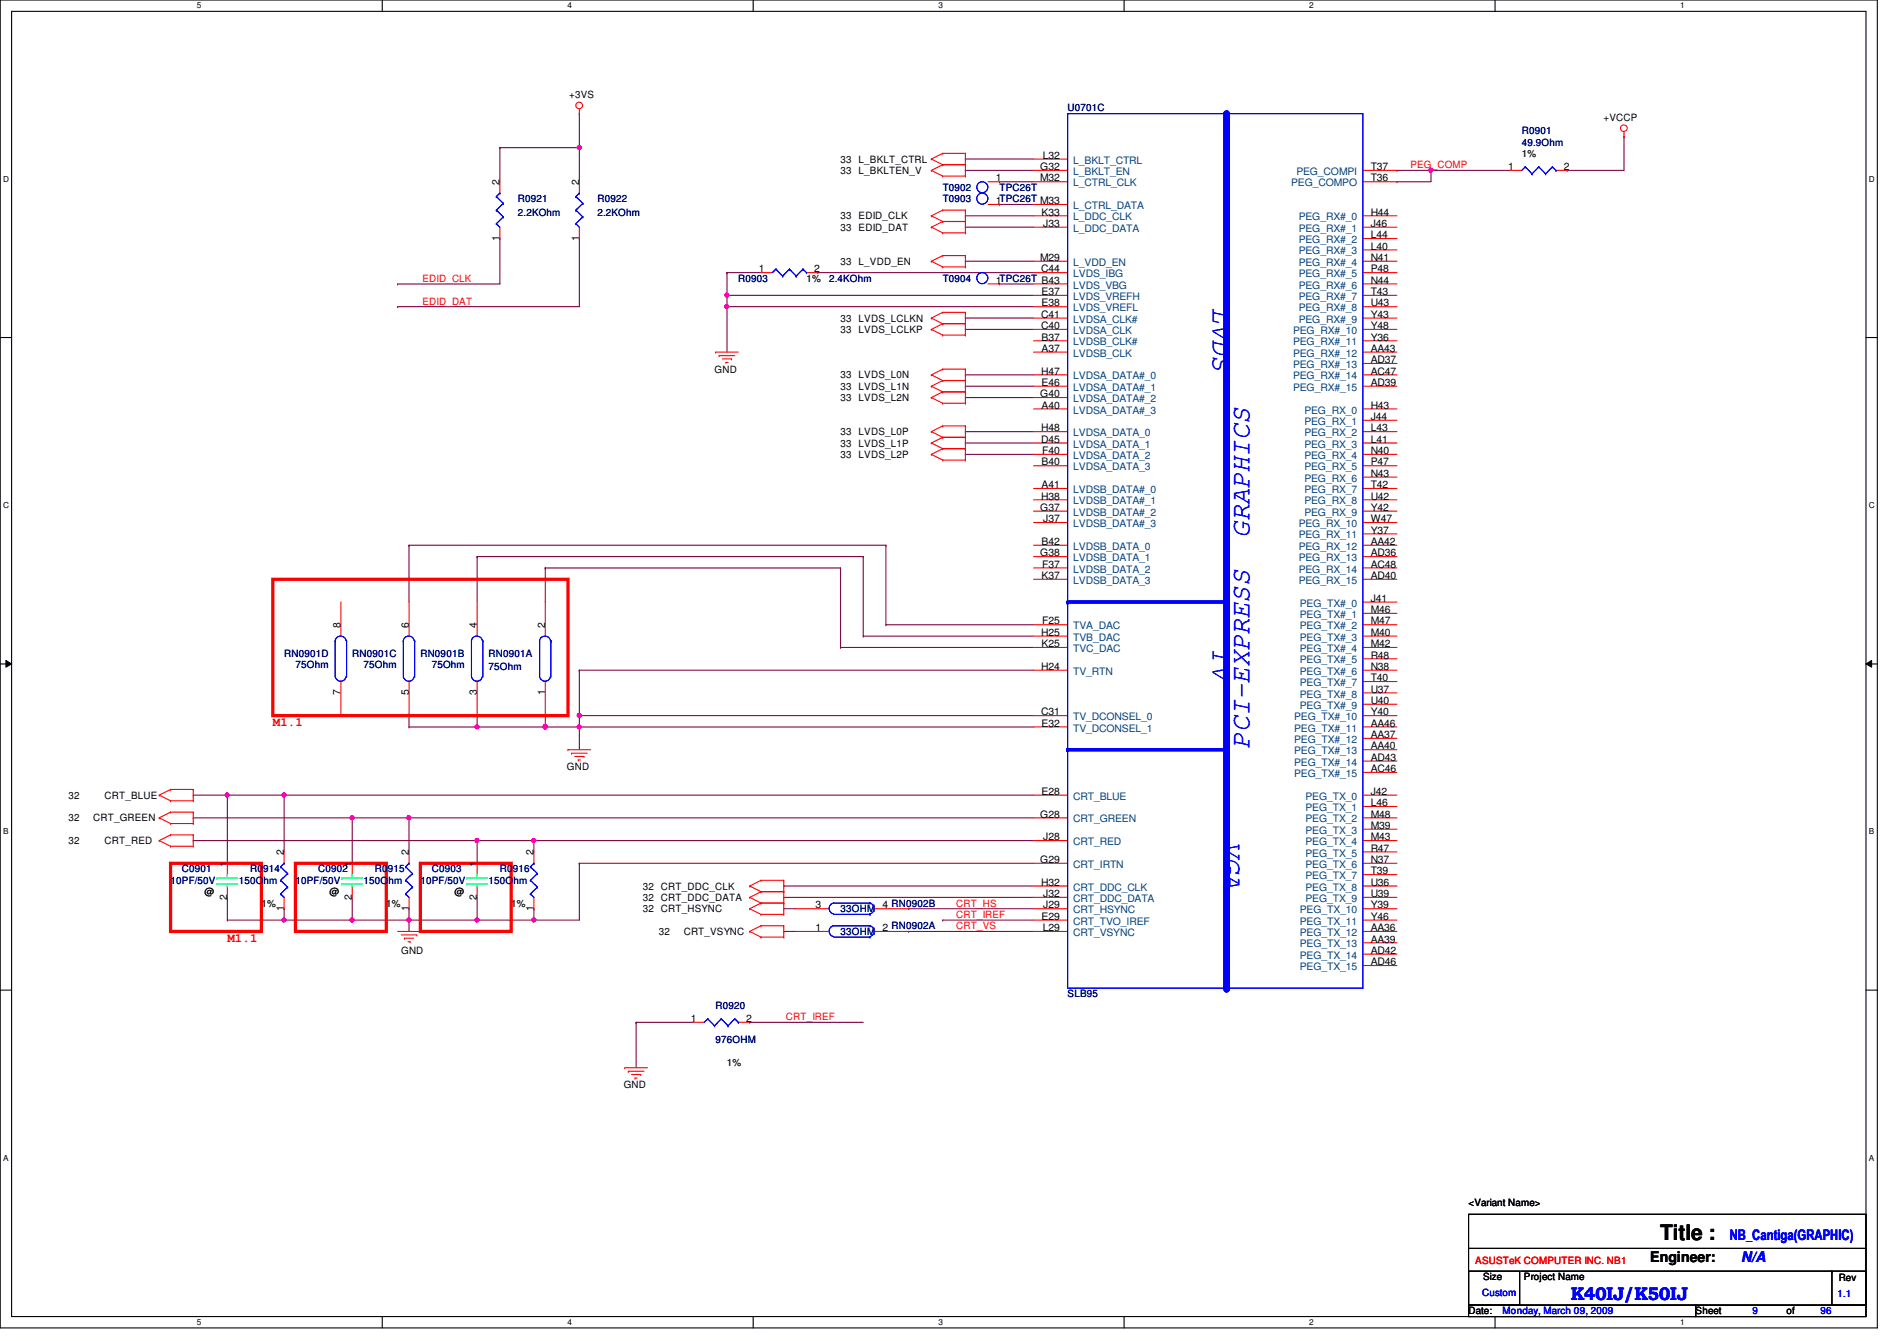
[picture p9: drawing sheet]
<svg xmlns="http://www.w3.org/2000/svg" width="297mm" height="210mm" viewBox="0 0 297 210" stroke-linecap="round" stroke-linejoin="round" font-family="sans-serif">
<path d="M0 0h294v207.9h-294zM1.8 1.8h290.4v204.3h-290.4z" fill="none" stroke="#000" stroke-width=".17"/>
<g fill="#fff">
<path d="M30.8 .2h.7v1.4h-.7z"/>
<path d="M30.8 206.2h.7v1.4h-.7z"/>
</g>
<path d="M59.9 0v1.8M59.9 206.1v1.8" fill="none" stroke="#000" stroke-width=".17"/>
<g fill="#fff">
<path d="M88.9 .2h.6v1.4h-.6z"/>
<path d="M88.9 206.2h.6v1.4h-.6z"/>
</g>
<path d="M117.9 0v1.8M117.9 206.1v1.8" fill="none" stroke="#000" stroke-width=".17"/>
<g fill="#fff">
<path d="M146.9 .2h.7v1.4h-.7z"/>
<path d="M146.9 206.2h.7v1.4h-.7z"/>
</g>
<path d="M176 0v1.8M176 206.1v1.8" fill="none" stroke="#000" stroke-width=".17"/>
<g fill="#fff">
<path d="M205 .2h.7v1.4h-.7z"/>
<path d="M205 206.2h.7v1.4h-.7z"/>
</g>
<path d="M234.1 0v1.8M234.1 206.1v1.8" fill="none" stroke="#000" stroke-width=".17"/>
<g fill="#fff">
<path d="M263.1 .2h.7v1.4h-.7z"/>
<path d="M263.1 206.2h.7v1.4h-.7z"/>
<path d="M.5 27.3h.9v1.4h-.9z"/>
<path d="M292.6 27.3h.9v1.4h-.9z"/>
<path d="M.5 78.4h.9v1.4h-.9z"/>
<path d="M292.6 78.4h.9v1.4h-.9z"/>
</g>
<path d="M0 52.8h1.8M292.2 52.8h1.8" fill="none" stroke="#000" stroke-width=".17"/>
<g fill="#fff">
<path d="M.5 129.5h.8v1.4h-.8z"/>
<path d="M292.6 129.5h.9v1.4h-.9z"/>
</g>
<path d="M0 103.9h1.8M292.2 103.9h1.8" fill="none" stroke="#000" stroke-width=".17"/>
<path d="M.9 103.4l.9 .5-.9 .5zM292.2 103.9l.9-.5v1z" fill="#000"/>
<path d="M.9 103.4l.9 .5-.9 .5zM292.2 103.9l.9-.5v1z" fill="none" stroke="#000" stroke-width=".16"/>
<g fill="#fff">
<path d="M.5 180.5h.8v1.4h-.8z"/>
<path d="M292.6 180.5h.9v1.4h-.9z"/>
</g>
<path d="M0 155h1.8M292.2 155h1.8" fill="none" stroke="#000" stroke-width=".17"/>
<path d="M224.1 26.7h.1M224.1 26.7h12.4M245.4 26.7h.1M254.3 21.3h.1M254.3 21.3v5.4h-8.9" fill="none" stroke="#800040" stroke-width=".17"/>
<circle cx="224" cy="26.6" r=".32" fill="#f0f"/>
<circle cx="224" cy="26.6" r=".32" fill="none" stroke="#f0f" stroke-width=".17"/>
<g fill="none" stroke="#800040" stroke-width=".17">
<path d="M90.7 23.1h.1M90.7 23.1v5.3M218.7 28.4h.1M218.7 26.7h.1M218.7 26.7h5.4M224.1 26.7h.1M224.1 26.7v1.7h-5.4M62.3 44.4h.1M62.3 44.4h16M151.2 69.3h.1M151.2 69.3h10.6M74.7 113.8h.1"/>
<path d="M74.7 113.8h10.7M99.6 160h.1M99.6 160v7.1M99.6 160h8.9"/>
</g>
<circle cx="85.4" cy="113.8" r=".32" fill="#f0f"/>
<circle cx="85.4" cy="113.8" r=".32" fill="none" stroke="#f0f" stroke-width=".17"/>
<g fill="none" stroke="#800040" stroke-width=".17">
<path d="M78.3 23.1h.1M78.3 23.1h12.4M151.2 26.7h.1M151.2 24.9h.1M151.2 26.7h10.6M151.2 24.9h10.6M156.5 28.4h.1M156.5 28.4h5.3M113.8 42.7h.1M113.8 46.2h.1M113.8 42.7v3.5M113.8 46.2h48"/>
<path d="M151.2 58.7h.1M151.2 49.8h.1M151.2 58.7h10.6M151.2 49.8h10.6M151.2 71.1h.1M151.2 60.5h.1M151.2 71.1h10.6M151.2 60.5h10.6M64 112h.1M64 112v1.8"/>
</g>
<circle cx="90.7" cy="23.1" r=".32" fill="#f0f"/>
<circle cx="90.7" cy="23.1" r=".32" fill="none" stroke="#f0f" stroke-width=".17"/>
<path d="M151.2 51.6h.1M151.2 51.6h10.6M151.2 62.2h.1M151.2 62.2h10.6M74.7 112h.1M74.7 112v1.8M90.7 104.9h.1M90.7 104.9h71.1" fill="none" stroke="#800040" stroke-width=".17"/>
<circle cx="74.7" cy="113.8" r=".32" fill="#f0f"/>
<circle cx="74.7" cy="113.8" r=".32" fill="none" stroke="#f0f" stroke-width=".17"/>
<path d="M90.7 112h.1M90.7 112v1.8" fill="none" stroke="#800040" stroke-width=".17"/>
<circle cx="90.7" cy="112" r=".32" fill="#f0f"/>
<circle cx="90.7" cy="112" r=".32" fill="none" stroke="#f0f" stroke-width=".17"/>
<path d="M113.8 48h.1M113.8 42.7h.1M113.8 48h48M113.8 42.7h5.4M151.2 67.6h.1M151.2 67.6h10.6M85.4 112h.1M85.4 112v1.8" fill="none" stroke="#800040" stroke-width=".17"/>
<circle cx="85.4" cy="113.8" r=".32" fill="#f0f"/>
<circle cx="85.4" cy="113.8" r=".32" fill="none" stroke="#f0f" stroke-width=".17"/>
<path d="M113.8 46.2h.1M113.8 46.2v1.8M64 113.8h.1M64 113.8h10.7" fill="none" stroke="#800040" stroke-width=".17"/>
<circle cx="113.8" cy="46.2" r=".32" fill="#f0f"/>
<circle cx="113.8" cy="46.2" r=".32" fill="none" stroke="#f0f" stroke-width=".17"/>
<path d="M113.8 48h.1M113.8 48v7.1" fill="none" stroke="#800040" stroke-width=".17"/>
<circle cx="113.8" cy="48" r=".32" fill="#f0f"/>
<circle cx="113.8" cy="48" r=".32" fill="none" stroke="#f0f" stroke-width=".17"/>
<path d="M78.3 37.3h.1M78.3 37.3v7.1M90.7 112h.1M90.7 112h71.1M44.5 124.5h.1M44.5 124.5h117.3M122.7 138.7h.1M122.7 138.7h39.1M122.7 140.5h.1M122.7 140.5h39.1" fill="none" stroke="#800040" stroke-width=".17"/>
<circle cx="44.5" cy="124.4" r=".32" fill="#f0f"/>
<circle cx="44.5" cy="124.4" r=".32" fill="none" stroke="#f0f" stroke-width=".17"/>
<path d="M64 128h.1M64 128h97.8M142.3 142.2h.1M142.3 145.8h.1M142.3 142.2h19.5M142.3 145.8h19.5M147.6 144h.1M147.6 144h14.2" fill="none" stroke="#800040" stroke-width=".17"/>
<circle cx="64" cy="128" r=".32" fill="#f0f"/>
<circle cx="64" cy="128" r=".32" fill="none" stroke="#f0f" stroke-width=".17"/>
<path d="M62.3 48h.1M62.3 48h28.4M83.6 131.6h.1M83.6 131.6h78.2M122.7 145.8h.1M122.7 145.8h1.8" fill="none" stroke="#800040" stroke-width=".17"/>
<circle cx="83.6" cy="131.5" r=".32" fill="#f0f"/>
<circle cx="83.6" cy="131.5" r=".32" fill="none" stroke="#f0f" stroke-width=".17"/>
<g fill="none" stroke="#800040" stroke-width=".17">
<path d="M90.7 17.8h.1M90.7 17.8v5.3M78.3 23.1h.1M78.3 23.1v5.3M90.7 37.3h.1M90.7 37.3v10.7M151.2 33.8h.1M151.2 35.6h.1M151.2 33.8h10.6M151.2 35.6h10.6M156.5 32h.1M156.5 32h5.3"/>
<path d="M151.2 40.9h.1M151.2 40.9h10.6M35.6 124.5h.1M35.6 124.5h8.9M44.5 124.5h.1M44.5 124.5v8.8M90.7 135.1h.1M90.7 135.1h71.1M117.4 160h.1M117.4 160h17.8"/>
</g>
<circle cx="35.6" cy="124.4" r=".32" fill="#f0f"/>
<circle cx="35.6" cy="124.4" r=".32" fill="none" stroke="#f0f" stroke-width=".17"/>
<path d="M55.2 128h.1M55.2 128h8.8M64 128h.1M64 128v5.3M74.7 131.6h.1M74.7 131.6h8.9M83.6 131.6h.1M83.6 131.6v1.7" fill="none" stroke="#800040" stroke-width=".17"/>
<circle cx="74.7" cy="131.5" r=".32" fill="#f0f"/>
<circle cx="74.7" cy="131.5" r=".32" fill="none" stroke="#f0f" stroke-width=".17"/>
<path d="M90.7 135.1h.1M90.7 135.1v8.9h-7.1M83.6 144h.1" fill="none" stroke="#800040" stroke-width=".17"/>
<circle cx="83.6" cy="144" r=".32" fill="#f0f"/>
<circle cx="83.6" cy="144" r=".32" fill="none" stroke="#f0f" stroke-width=".17"/>
<path d="M64 142.2h.1M64 142.2v1.8M74.7 144h.1M83.6 142.2h.1M83.6 142.2v1.8h-8.9" fill="none" stroke="#800040" stroke-width=".17"/>
<circle cx="74.7" cy="144" r=".32" fill="#f0f"/>
<circle cx="74.7" cy="144" r=".32" fill="none" stroke="#f0f" stroke-width=".17"/>
<path d="M44.5 142.2h.1M44.5 142.2v1.8M55.2 144h.1M55.2 144h8.8" fill="none" stroke="#800040" stroke-width=".17"/>
<circle cx="55.1" cy="144" r=".32" fill="#f0f"/>
<circle cx="55.1" cy="144" r=".32" fill="none" stroke="#f0f" stroke-width=".17"/>
<path d="M128.1 42.7h.1M128.1 42.7h33.7M156.5 44.4h.1M156.5 44.4h5.3M85.4 113.8h.1M85.4 113.8h76.4M90.7 104.9h.1M90.7 113.8h.1M90.7 104.9v7.1M64 144h.1M64 144v1.8" fill="none" stroke="#800040" stroke-width=".17"/>
<circle cx="85.4" cy="113.8" r=".32" fill="#f0f"/>
<circle cx="85.4" cy="113.8" r=".32" fill="none" stroke="#f0f" stroke-width=".17"/>
<path d="M90.7 113.8h.1M90.7 113.8v3.5" fill="none" stroke="#800040" stroke-width=".17"/>
<circle cx="90.7" cy="113.8" r=".32" fill="#f0f"/>
<circle cx="90.7" cy="113.8" r=".32" fill="none" stroke="#f0f" stroke-width=".17"/>
<g fill="none" stroke="#800040" stroke-width=".17">
<path d="M64 85.3h.1M64 85.3h74.7M64 85.3v8.9M74.7 87.1h.1M74.7 87.1h60.5M74.7 87.1v7.1M85.4 88.9h.1M85.4 88.9h46.2M85.4 88.9v5.3M131.6 88.9h.1M131.6 88.9v12.4M135.2 99.6h.1"/>
<path d="M135.2 87.1h.1M135.2 99.6h26.6M135.2 87.1v12.5M138.7 97.8h.1M138.7 85.3h.1M138.7 97.8h23.1M138.7 85.3v12.5M131.6 101.3h.1M131.6 101.3h30.2M44.5 144h.1M44.5 144h10.7M55.2 144h.1"/>
<path d="M55.2 140.5v3.5M64 144h.1M64 144h10.7M74.7 144h.1M74.7 140.5v3.5M122.7 142.2h.1M122.7 142.2h1.8"/>
</g>
<circle cx="64" cy="144" r=".32" fill="#f0f"/>
<circle cx="64" cy="144" r=".32" fill="none" stroke="#f0f" stroke-width=".17"/>
<path d="M30.3 131.6h.1M30.3 131.6h44.4M55.2 128h.1M55.2 128v7.1M74.7 131.6h.1M74.7 131.6v3.5" fill="none" stroke="#800040" stroke-width=".17"/>
<circle cx="55.1" cy="128" r=".32" fill="#f0f"/>
<circle cx="55.1" cy="128" r=".32" fill="none" stroke="#f0f" stroke-width=".17"/>
<path d="M30.3 128h.1M30.3 128h24.9M35.6 144h.1M35.6 140.5v3.5M35.6 144h8.9M44.5 144h.1" fill="none" stroke="#800040" stroke-width=".17"/>
<circle cx="44.5" cy="144" r=".32" fill="#f0f"/>
<circle cx="44.5" cy="144" r=".32" fill="none" stroke="#f0f" stroke-width=".17"/>
<path d="M30.3 124.5h.1M30.3 124.5h5.3M35.6 124.5h.1M35.6 124.5v10.6" fill="none" stroke="#800040" stroke-width=".17"/>
<g fill="none" stroke="#f00" stroke-width=".17">
<path d="M90.7 17.8h.1M90.7 17.1v.7M145.8 26.7h.1M145.8 35.6h.1M145.8 33.8h.1M145.8 24.9h.1M145.8 26.7l1.8 .9M145.8 35.6l1.8 .8M145.8 33.8l1.8 .9M145.8 24.9l1.8 .9M147.6 25.8h.1M147.6 27.6h.1"/>
<path d="M147.6 34.7h.1M147.6 36.4h.1M147.6 32.9h.1M147.6 24h.1M147.6 25.8h3.6M147.6 25.8l-1.8 .9M147.6 27.6h3.6M147.6 34.7h3.6M147.6 34.7l-1.8 .9M147.6 36.4h3.6M147.6 32.9h3.6M147.6 32.9l-1.8 .9"/>
<path d="M147.6 24h3.6M147.6 24l-1.8 .9M151.2 27.6h.1M151.2 25.8h.1M151.2 36.4h.1M151.2 34.7h.1M151.2 32.9h.1M151.2 24h.1M151.2 24v3.6M151.2 32.9v3.5M154.7 28.4h1.8M161.8 28.4h5.4"/>
<path d="M161.8 26.7h5.4M161.8 33.8h5.4M161.8 35.6h5.4M161.8 32h5.4M161.8 24.9h5.4M213.4 28.4h5.3M213.4 26.7h5.3M213.4 33.8h5.3M213.4 35.6h5.3M213.4 37.3h5.3M213.4 39.1h5.3M254.3 21.3h.1"/>
<path d="M254.3 20.6v.7M112.1 55.1h.1M112.1 55.1h3.5M112.6 55.7h.1M112.6 55.7h2.5M113.1 56.2h1.5M113.7 56.7h.1M113.7 56.7h.3M114.6 56.2h.1M145.8 49.8h.1M145.8 51.6h.1M145.8 58.7h.1"/>
<path d="M145.8 40.9h.1M145.8 49.8l1.8 .9M145.8 51.6l1.8 .9M145.8 58.7l1.8 .9M145.8 40.9l1.8 .9M147.6 48.9h.1M147.6 50.7h.1M147.6 52.5h.1M147.6 57.8h.1M147.6 59.6h.1M147.6 40h.1M147.6 41.8h.1"/>
<path d="M147.6 48.9h3.6M147.6 48.9l-1.8 .9M147.6 50.7h3.6M147.6 50.7l-1.8 .9M147.6 52.5h3.6M147.6 57.8h3.6M147.6 57.8l-1.8 .9M147.6 59.6h3.6M147.6 59.6l-1.8 .9M147.6 40h3.6M147.6 40l-1.8 .9M147.6 41.8h3.6"/>
<path d="M151.2 50.7h.1M151.2 48.9h.1M151.2 52.5h.1M151.2 59.6h.1M151.2 57.8h.1M151.2 41.8h.1M151.2 40h.1M151.2 40v1.8M151.2 48.9v3.6M151.2 57.8v5.3M154.7 44.4h1.8M161.8 55.1h5.4"/>
<path d="M161.8 44.4h5.4M161.8 40.9h5.4M161.8 42.7h5.4M161.8 46.2h5.4M161.8 48h5.4M161.8 49.8h5.4M161.8 51.6h5.4M161.8 53.3h5.4M161.8 58.7h5.4M213.4 55.1h5.3M213.4 44.4h5.3M213.4 40.9h5.3"/>
<path d="M213.4 42.7h5.3M213.4 46.2h5.3M213.4 48h5.3M213.4 49.8h5.3M213.4 51.6h5.3M213.4 53.3h5.3M213.4 56.9h5.3M213.4 58.7h5.3M145.8 60.5h.1M145.8 62.2h.1M145.8 67.6h.1M145.8 69.3h.1"/>
<path d="M145.8 71.1h.1M145.8 60.5l1.8 .8M145.8 62.2l1.8 .9M145.8 67.6l1.8 .9M145.8 69.3l1.8 .9M145.8 71.1l1.8 .9M147.6 61.3h.1M147.6 63.1h.1M147.6 66.7h.1M147.6 68.5h.1M147.6 70.2h.1M147.6 72h.1"/>
<path d="M147.6 61.3h3.6M147.6 61.3l-1.8 .9M147.6 63.1h3.6M147.6 66.7h3.6M147.6 66.7l-1.8 .9M147.6 68.5h3.6M147.6 68.5l-1.8 .8M147.6 70.2h3.6M147.6 70.2l-1.8 .9M147.6 72h3.6M151.2 61.3h.1M151.2 63.1h.1"/>
<path d="M151.2 68.5h.1M151.2 66.7h.1M151.2 70.2h.1M151.2 72h.1M151.2 66.7v5.3M161.8 60.5h5.4M161.8 64h5.4M161.8 67.6h5.4M161.8 69.3h5.4M161.8 71.1h5.4M161.8 72.9h5.4M161.8 76.5h5.4"/>
<path d="M161.8 78.2h5.4M161.8 62.2h5.4M213.4 60.5h5.3M213.4 64h5.3M213.4 65.8h5.3M213.4 67.6h5.3M213.4 69.3h5.3M213.4 71.1h5.3M213.4 72.9h5.3M213.4 74.7h5.3M213.4 76.5h5.3M213.4 78.2h5.3"/>
<path d="M161.8 80h5.4M161.8 81.8h5.4M161.8 85.3h5.4M161.8 87.1h5.4M161.8 88.9h5.4M161.8 90.7h5.4M161.8 99.6h5.4M161.8 97.8h5.4M213.4 80h5.3M213.4 81.8h5.3M213.4 83.6h5.3M213.4 85.3h5.3"/>
<path d="M213.4 87.1h5.3M213.4 88.9h5.3M213.4 90.7h5.3M213.4 94.2h5.3M213.4 99.6h5.3M213.4 96h5.3M213.4 97.8h5.3M88.9 117.3h.1M88.9 117.3h3.6M89.5 117.9h.1M89.5 117.9h2.4M90 118.4h1.4"/>
<path d="M90.5 119h.1M90.5 119h.4M91.4 118.4h.1M161.8 112h5.4M161.8 101.3h5.4M161.8 104.9h5.4M161.8 113.8h5.4M213.4 117.3h5.3M213.4 112h5.3M213.4 101.3h5.3M213.4 103.1h5.3M213.4 104.9h5.3"/>
<path d="M213.4 106.7h5.3M213.4 108.5h5.3M213.4 110.2h5.3M213.4 113.8h5.3M213.4 115.6h5.3M213.4 119.1h5.3M24.9 124.5h.1M24.9 128h.1M24.9 131.6h.1M24.9 124.5l1.8 .8M24.9 128l1.8 .9M24.9 131.6l1.8 .9"/>
<path d="M26.7 123.6h.1M26.7 125.3h.1M26.7 127.1h.1M26.7 128.9h.1M26.7 130.7h.1M26.7 132.5h.1M26.7 123.6l-1.8 .9M26.7 123.6h3.6M26.7 125.3h3.6M26.7 127.1l-1.8 .9M26.7 127.1h3.6M26.7 128.9h3.6"/>
<path d="M26.7 130.7l-1.8 .9M26.7 130.7h3.6M26.7 132.5h3.6M30.3 123.6h.1M30.3 125.3h.1M30.3 127.1h.1M30.3 128.9h.1M30.3 130.7h.1M30.3 132.5h.1M30.3 123.6v1.7M30.3 127.1v1.8M30.3 130.7v1.8"/>
<path d="M117.4 138.7h.1M117.4 138.7l1.8 .9M119.2 137.8h.1M119.2 139.6h.1M119.2 137.8l-1.8 .9M119.2 137.8h3.5M119.2 139.6h3.5M119.2 139.6l-1.8 .9M122.7 137.8h.1M122.7 139.6h.1M122.7 137.8v5.3M161.8 124.5h5.4"/>
<path d="M161.8 128h5.4M161.8 131.6h5.4M161.8 135.1h5.4M161.8 138.7h5.4M213.4 120.9h5.3M213.4 124.5h5.3M213.4 126.2h5.3M213.4 128h5.3M213.4 129.8h5.3M213.4 131.6h5.3M213.4 133.3h5.3M213.4 135.1h5.3"/>
<path d="M213.4 136.9h5.3M213.4 138.7h5.3M62.3 145.8h3.5M62.8 146.3h2.5M63.3 146.9h.1M63.3 146.9h1.5M63.9 147.4h.3M64.2 147.4h.1M65.3 146.3h.1M65.8 145.8h.1M117.4 142.2h.1M117.4 145.8h.1"/>
<path d="M117.4 140.5h.1M117.4 142.2l1.8 .9M117.4 145.8l1.8 .9M117.4 140.5l1.8 .9M119.2 141.4h.1M119.2 143.1h.1M119.2 144.9h.1M119.2 146.7h.1M119.2 141.4l-1.8 .8M119.2 141.4h3.5M119.2 143.1h3.5M119.2 144.9l-1.8 .9"/>
<path d="M119.2 144.9h3.5M119.2 146.7h3.5M122.7 141.4h.1M122.7 143.1h.1M122.7 144.9h.1M122.7 146.7h.1M122.7 144.9v1.8M161.8 145.8h5.4M161.8 140.5h5.4M161.8 142.2h5.4M161.8 144h5.4M213.4 145.8h5.3"/>
<path d="M213.4 140.5h5.3M213.4 142.2h5.3M213.4 144h5.3M213.4 147.6h5.3M213.4 149.4h5.3M213.4 151.1h5.3M97.8 167.1h.1M97.8 167.1h3.6M98.4 167.7h.1M98.4 167.7h2.4M98.9 168.2h1.4M99.4 168.7h.1"/>
<path d="M99.4 168.7h.4M100.3 168.2h.1"/>
<circle cx="90.7" cy="16.5" r=".52"/>
<circle cx="254.3" cy="20.1" r=".52"/>
</g>
<path d="M230 190.1h62.2v14.2h-62.2zM230 199h8v5.3h-8zM230 195.4h62.2M238.1 199h48.7M286.8 199h5.4v5.3h-5.4zM286.8 199h.1M292.2 195.4h.1M230 204.3h35.5v1.8h-35.5zM265.5 204.3h26.7v1.8h-26.7z" fill="none" stroke="#000" stroke-width=".17"/>
<path d="M42.7 90.7h46.2v21.3h-46.2zM26.7 135.1h14.2v10.7h-14.2zM46.3 135.1h14.2v10.7h-14.2zM65.8 135.1h14.2v10.7h-14.2z" fill="none" stroke="#f00" stroke-width=".51"/>
<g fill="none" stroke="#00f" stroke-width=".17">
<path d="M167.2 17.8h46.2v136.9h-46.2z"/>
<circle cx="153.8" cy="29.3" r=".87"/>
<circle cx="153.8" cy="43.5" r=".87"/>
</g>
<path d="M192.1 17.8v136.9" fill="none" stroke="#00f" stroke-width="1.1"/>
<circle cx="192.1" cy="154.7" r=".53" fill="#00f"/>
<path d="M167.2 117.3h24.9" fill="none" stroke="#00f" stroke-width=".51"/>
<circle cx="167.2" cy="117.3" r=".25" fill="#00f"/>
<path d="M167.2 94.2h24.9" fill="none" stroke="#00f" stroke-width=".51"/>
<circle cx="167.2" cy="94.2" r=".25" fill="#00f"/>
<path d="M167.2 17.8h46.2v136.9h-46.2z" fill="none" stroke="#00f" stroke-width=".17"/>
<path d="M192.1 17.8v136.9" fill="none" stroke="#00f" stroke-width="1.1"/>
<circle cx="192.1" cy="154.7" r=".53" fill="#00f"/>
<path d="M167.2 117.3h24.9" fill="none" stroke="#00f" stroke-width=".51"/>
<circle cx="167.2" cy="117.3" r=".25" fill="#00f"/>
<path d="M167.2 94.2h24.9" fill="none" stroke="#00f" stroke-width=".51"/>
<circle cx="167.2" cy="94.2" r=".25" fill="#00f"/>
<g fill="none" stroke="#f00" stroke-width=".17">
<path d="M78.3 28.4v1.8M78.3 35.6v1.7M90.7 28.4v1.8M90.7 35.6v1.7M154.7 32h1.8M236.5 26.7h1.8M243.6 26.7h1.8M119.2 42.7h1.7M126.3 42.7h1.8M53.4 94.2v5.4M64 94.2v5.4M74.7 94.2v5.4"/>
<path d="M85.4 94.2v5.4M53.4 106.7v5.3M64 106.7v5.3M74.7 106.7v5.3M85.4 106.7v5.3M35.6 135.1v1.8M35.6 138.7v1.8M44.5 133.3v1.8M55.2 135.1v1.8M55.2 138.7v1.8M64 133.3v1.8M74.7 135.1v1.8"/>
<path d="M74.7 138.7v1.8M83.6 133.3v1.8M44.5 140.5v1.7M64 140.5v1.7M83.6 140.5v1.7M124.5 142.2h5.3M124.5 145.8h5.3M136.9 142.2h5.4M136.9 145.8h5.4M108.5 160h1.8M115.6 160h1.8"/>
</g>
<g fill="none" stroke="#00f" stroke-width=".17">
<path d="M77.7 30.8h.1M77.7 35h.1M77.7 32.9h.1M77.7 30.8l1.1 1M77.7 35l.6 .6M77.7 32.9l1.1 1.1M78.3 30.2h.1M78.3 30.2l-.6 .6M78.8 31.8h.1M78.8 34h.1M78.8 31.8l-1.1 1.1M78.8 34l-1.1 1"/>
<path d="M90.2 30.8h.1M90.2 35h.1M90.2 32.9h.1M90.2 30.8l1.1 1M90.2 35l.5 .6M90.2 32.9l1.1 1.1M90.7 30.2h.1M90.7 30.2l-.5 .6M91.3 31.8h.1M91.3 34h.1M91.3 31.8l-1.1 1.1M91.3 34l-1.1 1"/>
<path d="M238.8 26.1h.1M238.8 26.1l1.1 1.1M238.8 26.1l-.5 .6M239.9 27.2h.1M241 26.1h.1M241 26.1l1 1.1M241 26.1l-1.1 1.1M242 27.2h.1M243.1 26.1h.1M243.1 26.1l.5 .6M243.1 26.1l-1.1 1.1M243.6 26.7h.1"/>
<path d="M121.5 42.1h.1M121.5 42.1l1.1 1.1M121.5 42.1l-.6 .6M122.6 43.2h.1M123.6 42.1h.1M123.6 42.1l1.1 1.1M123.6 42.1l-1 1.1M124.7 43.2h.1M125.7 42.1h.1M125.7 42.1l.6 .6M125.7 42.1l-1 1.1M126.3 42.7h.1"/>
<path d="M52.5 100.3h.1M52.5 100.2a.86 .86 0 0 1 .9-.6 .86 .86 0 0 1 .8 .7M52.5 100.3v5.7a.86 .86 0 0 0 .9 .6 .86 .86 0 0 0 .8-.7M54.3 100.3h.1M54.3 100.3v5.7M63.2 100.3h.1M63.2 100.2a.86 .86 0 0 1 .8-.6 .86 .86 0 0 1 .9 .7M63.2 100.3v5.7a.86 .86 0 0 0 .8 .6 .86 .86 0 0 0 .9-.7M64.9 100.3h.1M64.9 100.3v5.7M73.8 100.3h.1M73.8 100.2a.86 .86 0 0 1 .9-.6 .86 .86 0 0 1 .8 .7"/>
<path d="M73.8 100.3v5.7a.86 .86 0 0 0 .9 .6 .86 .86 0 0 0 .8-.7M75.6 100.3h.1M75.6 100.3v5.7M84.5 100.3h.1M84.5 100.2a.86 .86 0 0 1 .9-.6 .86 .86 0 0 1 .8 .7M84.5 100.3v5.7a.86 .86 0 0 0 .9 .6 .86 .86 0 0 0 .8-.7M86.3 100.3h.1M86.3 100.3v5.7M43.9 135.7h.1M43.9 139.9h.1M43.9 137.8h.1M43.9 135.7l1.1 1"/>
<path d="M43.9 139.9l.6 .6M43.9 137.8l1.1 1.1M44.5 135.1h.1M44.5 135.1l-.6 .6M45 136.7h.1M45 138.9h.1M45 136.7l-1.1 1.1M45 138.9l-1.1 1M63.5 135.7h.1M63.5 139.9h.1M63.5 137.8h.1M63.5 135.7l1.1 1"/>
<path d="M63.5 139.9l.5 .6M63.5 137.8l1.1 1.1M64 135.1h.1M64 135.1l-.5 .6M64.6 136.7h.1M64.6 138.9h.1M64.6 136.7l-1.1 1.1M64.6 138.9l-1.1 1M83.1 135.7h.1M83.1 139.9h.1M83.1 137.8h.1M83.1 135.7l1.1 1"/>
<path d="M83.1 139.9l.5 .6M83.1 137.8l1.1 1.1M83.6 135.1h.1M83.6 135.1l-.5 .6M84.2 136.7h.1M84.2 138.9h.1M84.2 136.7l-1.1 1.1M84.2 138.9l-1.1 1M110.8 159.5h.1M110.8 159.5l1.1 1.1M110.8 159.5l-.5 .5M112.9 159.5h.1"/>
<path d="M112.9 159.5l1.1 1.1M112.9 159.5l-1 1.1M115.1 159.5h.1M115.1 159.5l.5 .5M115.1 159.5l-1.1 1.1M130.5 141.4a.86 .86 0 0 0-.7 .8 .86 .86 0 0 0 .8 .8M130.5 144.9a.86 .86 0 0 0-.7 .9 .86 .86 0 0 0 .8 .8M130.6 143.1h5.6M130.6 141.4h5.6M130.6 146.7h5.6M130.6 144.9h5.6M136.2 143.1h.1"/>
<path d="M136.2 141.4h.1M136.2 141.4a.86 .86 0 0 1 .7 .8 .86 .86 0 0 1-.7 .8M136.2 146.7h.1M136.2 144.9h.1M136.2 144.9a.86 .86 0 0 1 .7 .9 .86 .86 0 0 1-.7 .8M111.9 160.6h.1M114 160.6h.1M115.6 160h.1"/>
<circle cx="153.8" cy="31.1" r=".87"/>
</g>
<g fill="none" stroke="#00ff80" stroke-width=".17">
<path d="M34 137.5h.1M34 138.3h.1M34 137.5h3.2M34 138.3h3.2M35.6 136.9h.1M35.6 138.7h.1M35.6 136.9v.6M35.6 138.3v.4M53.5 137.5h.1M53.5 138.3h.1M53.5 137.5h3.3M53.5 138.3h3.3"/>
<path d="M55.2 136.9h.1M55.2 138.7h.1M55.2 136.9v.6M55.2 138.3v.4M73.1 137.5h.1M73.1 138.3h.1M73.1 137.5h3.2M73.1 138.3h3.2M74.7 136.9h.1M74.7 138.7h.1M74.7 136.9v.6M74.7 138.3v.4"/>
</g>
<circle cx="224" cy="26.6" r=".32" fill="#f0f"/>
<circle cx="224" cy="26.6" r=".32" fill="none" stroke="#f0f" stroke-width=".17"/>
<circle cx="85.4" cy="113.8" r=".32" fill="#f0f"/>
<circle cx="85.4" cy="113.8" r=".32" fill="none" stroke="#f0f" stroke-width=".17"/>
<circle cx="90.7" cy="23.1" r=".32" fill="#f0f"/>
<circle cx="90.7" cy="23.1" r=".32" fill="none" stroke="#f0f" stroke-width=".17"/>
<circle cx="74.7" cy="113.8" r=".32" fill="#f0f"/>
<circle cx="74.7" cy="113.8" r=".32" fill="none" stroke="#f0f" stroke-width=".17"/>
<circle cx="90.7" cy="112" r=".32" fill="#f0f"/>
<circle cx="90.7" cy="112" r=".32" fill="none" stroke="#f0f" stroke-width=".17"/>
<circle cx="85.4" cy="113.8" r=".32" fill="#f0f"/>
<circle cx="85.4" cy="113.8" r=".32" fill="none" stroke="#f0f" stroke-width=".17"/>
<circle cx="113.8" cy="46.2" r=".32" fill="#f0f"/>
<circle cx="113.8" cy="46.2" r=".32" fill="none" stroke="#f0f" stroke-width=".17"/>
<circle cx="113.8" cy="48" r=".32" fill="#f0f"/>
<circle cx="113.8" cy="48" r=".32" fill="none" stroke="#f0f" stroke-width=".17"/>
<circle cx="44.5" cy="124.4" r=".32" fill="#f0f"/>
<circle cx="44.5" cy="124.4" r=".32" fill="none" stroke="#f0f" stroke-width=".17"/>
<circle cx="64" cy="128" r=".32" fill="#f0f"/>
<circle cx="64" cy="128" r=".32" fill="none" stroke="#f0f" stroke-width=".17"/>
<circle cx="83.6" cy="131.5" r=".32" fill="#f0f"/>
<circle cx="83.6" cy="131.5" r=".32" fill="none" stroke="#f0f" stroke-width=".17"/>
<circle cx="35.6" cy="124.4" r=".32" fill="#f0f"/>
<circle cx="35.6" cy="124.4" r=".32" fill="none" stroke="#f0f" stroke-width=".17"/>
<circle cx="74.7" cy="131.5" r=".32" fill="#f0f"/>
<circle cx="74.7" cy="131.5" r=".32" fill="none" stroke="#f0f" stroke-width=".17"/>
<circle cx="83.6" cy="144" r=".32" fill="#f0f"/>
<circle cx="83.6" cy="144" r=".32" fill="none" stroke="#f0f" stroke-width=".17"/>
<circle cx="74.7" cy="144" r=".32" fill="#f0f"/>
<circle cx="74.7" cy="144" r=".32" fill="none" stroke="#f0f" stroke-width=".17"/>
<circle cx="55.1" cy="144" r=".32" fill="#f0f"/>
<circle cx="55.1" cy="144" r=".32" fill="none" stroke="#f0f" stroke-width=".17"/>
<circle cx="85.4" cy="113.8" r=".32" fill="#f0f"/>
<circle cx="85.4" cy="113.8" r=".32" fill="none" stroke="#f0f" stroke-width=".17"/>
<circle cx="90.7" cy="113.8" r=".32" fill="#f0f"/>
<circle cx="90.7" cy="113.8" r=".32" fill="none" stroke="#f0f" stroke-width=".17"/>
<circle cx="64" cy="144" r=".32" fill="#f0f"/>
<circle cx="64" cy="144" r=".32" fill="none" stroke="#f0f" stroke-width=".17"/>
<circle cx="55.1" cy="128" r=".32" fill="#f0f"/>
<circle cx="55.1" cy="128" r=".32" fill="none" stroke="#f0f" stroke-width=".17"/>
<circle cx="44.5" cy="144" r=".32" fill="#f0f"/>
<circle cx="44.5" cy="144" r=".32" fill="none" stroke="#f0f" stroke-width=".17"/>
<g font-size="4.2" fill="#00f">
<text x="189.9" y="48" transform="rotate(90 189.9 48)">LVDS</text>
<text x="195.7" y="84.2" transform="rotate(-90 195.7 84.2)">GRAPHICS</text>
<text x="189.9" y="101.3" transform="rotate(90 189.9 101.3)">TV</text>
<text x="195.7" y="117.2" transform="rotate(-90 195.7 117.2)">PCI-EXPRESS</text>
<text x="191.7" y="131.6" transform="rotate(90 191.7 131.6)">VGA</text>
</g>
<text font-size="3.3" x="260" y="194.1">Title :</text>
<text font-size="2.8" fill="#00f" x="246" y="203.4">K40IJ/K50IJ</text>
<text font-size="2.3" x="258.4" y="197.5">Engineer:</text>
<g font-size="2.3" fill="#00f">
<text x="270.8" y="194.1">NB_Cantiga(GRAPHIC)</text>
<text x="272.6" y="197.5">N/A</text>
</g>
<g font-size="1.9" fill="#f00">
<text x="42.7" y="113.6">M1.1</text>
<text x="35.6" y="147.4">M1.1</text>
</g>
<g font-size="1.6">
<text x="89.1" y="15.3">+3VS</text>
<text x="251.1" y="18.9">+VCCP</text>
<text x="78.2" y="29" transform="rotate(-90 78.2 29)">2</text>
<text x="90.7" y="29" transform="rotate(-90 90.7 29)">2</text>
<text x="131.6" y="27.2">33 L_BKLTEN_V</text>
<text x="131.6" y="25.4">33 L_BKLT_CTRL</text>
<text x="156" y="28.4">1</text>
<text x="162.9" y="28.4">M32</text>
<text x="162.9" y="26.6">G32</text>
<text x="163.3" y="24.8">L32</text>
<text x="214.6" y="26.6">T37</text>
<text x="214.6" y="28.4">T36</text>
<text x="236.2" y="26.6">1</text>
<text x="244.9" y="26.6">2</text>
<text x="131.6" y="34.3">33 EDID_CLK</text>
<text x="156" y="32">1TPC26T M33</text>
<text x="163.1" y="33.7">K33</text>
<text x="163.4" y="35.5">J33</text>
<text x="214.6" y="33.7">H44</text>
<text x="214.6" y="35.5">J46</text>
<text x="78.2" y="37.7" transform="rotate(-90 78.2 37.7)">1</text>
<text x="90.7" y="37.7" transform="rotate(-90 90.7 37.7)">1</text>
<text x="131.6" y="41.4">33 L_VDD_EN</text>
<text x="131.6" y="36.1">33 EDID_DAT</text>
<text x="162.9" y="40.9">M29</text>
<text x="214.6" y="37.3">L44</text>
<text x="214.6" y="39.1">L40</text>
<text x="214.6" y="40.9">N41</text>
<text x="118.8" y="42.6">1</text>
<text x="127.5" y="42.6">2</text>
<text x="156" y="44.4">1TPC26T B43</text>
<text x="163" y="42.6">C44</text>
<text x="163.1" y="46.2">E37</text>
<text x="163.1" y="48">E38</text>
<text x="214.6" y="42.6">P48</text>
<text x="214.6" y="44.4">N44</text>
<text x="214.6" y="46.2">T43</text>
<text x="214.6" y="48">U43</text>
<text x="131.6" y="50.3">33 LVDS_LCLKN</text>
<text x="131.6" y="52.1">33 LVDS_LCLKP</text>
<text x="163" y="49.7">C41</text>
<text x="163" y="51.5">C40</text>
<text x="163.1" y="53.3">B37</text>
<text x="214.6" y="49.7">Y43</text>
<text x="214.6" y="51.5">Y48</text>
<text x="214.6" y="53.3">Y36</text>
<text x="111.9" y="58.3">GND</text>
<text x="131.6" y="59.2">33 LVDS_L0N</text>
<text x="163" y="58.6">H47</text>
<text x="163.1" y="55.1">A37</text>
<text x="214.6" y="55.1">AA43</text>
<text x="214.6" y="56.9">AD37</text>
<text x="214.6" y="58.6">AC47</text>
<text x="131.6" y="61">33 LVDS_L1N</text>
<text x="131.6" y="62.8">33 LVDS_L2N</text>
<text x="162.9" y="62.2">G40</text>
<text x="163.1" y="60.4">E46</text>
<text x="163.1" y="64">A40</text>
<text x="214.6" y="60.4">AD39</text>
<text x="214.6" y="64">H43</text>
<text x="214.6" y="65.7">J44</text>
<text x="131.6" y="68.1">33 LVDS_L0P</text>
<text x="131.6" y="69.9">33 LVDS_L1P</text>
<text x="131.6" y="71.7">33 LVDS_L2P</text>
<text x="163" y="69.3">D45</text>
<text x="163" y="67.5">H48</text>
<text x="163.2" y="71.1">F40</text>
<text x="214.6" y="67.5">L43</text>
<text x="214.6" y="69.3">L41</text>
<text x="214.6" y="71.1">N40</text>
<text x="163.1" y="76.4">A41</text>
<text x="163.1" y="72.9">B40</text>
<text x="214.6" y="72.9">P47</text>
<text x="214.6" y="74.6">N43</text>
<text x="214.6" y="76.4">T42</text>
<text x="162.9" y="80">G37</text>
<text x="163" y="78.2">H38</text>
<text x="163.4" y="81.7">J37</text>
<text x="214.6" y="78.2">U42</text>
<text x="214.6" y="80">Y42</text>
<text x="214.6" y="81.7">W47</text>
<text x="214.6" y="83.5">Y37</text>
<text x="162.9" y="87.1">G38</text>
<text x="163.1" y="85.3">B42</text>
<text x="163.2" y="88.9">F37</text>
<text x="214.6" y="85.3">AA42</text>
<text x="214.6" y="87.1">AD36</text>
<text x="214.6" y="88.9">AC48</text>
<text x="163.1" y="90.6">K37</text>
<text x="214.6" y="90.6">AD40</text>
<text x="214.6" y="94.2">J41</text>
<text x="214.6" y="96">M46</text>
<text x="53.3" y="98.3" transform="rotate(-90 53.3 98.3)">8</text>
<text x="64" y="98.3" transform="rotate(-90 64 98.3)">6</text>
<text x="74.7" y="98.3" transform="rotate(-90 74.7 98.3)">4</text>
<text x="85.3" y="98.3" transform="rotate(-90 85.3 98.3)">2</text>
<text x="163" y="99.5">H25</text>
<text x="163.1" y="101.3">K25</text>
<text x="163.2" y="97.7">F25</text>
<text x="214.6" y="99.5">M40</text>
<text x="214.6" y="101.3">M42</text>
<text x="214.6" y="97.7">M47</text>
<text x="163" y="104.9">H24</text>
<text x="214.6" y="103.1">R48</text>
<text x="214.6" y="104.9">N38</text>
<text x="214.6" y="106.6">T40</text>
<text x="53.3" y="108.8" transform="rotate(-90 53.3 108.8)">7</text>
<text x="64" y="108.8" transform="rotate(-90 64 108.8)">5</text>
<text x="74.7" y="108.8" transform="rotate(-90 74.7 108.8)">3</text>
<text x="85.3" y="108.8" transform="rotate(-90 85.3 108.8)">1</text>
<text x="163" y="112">C31</text>
<text x="163.1" y="113.7">E32</text>
<text x="214.6" y="112">Y40</text>
<text x="214.6" y="108.4">U37</text>
<text x="214.6" y="110.2">U40</text>
<text x="214.6" y="113.7">AA46</text>
<text x="214.6" y="115.5">AA37</text>
<text x="214.6" y="117.3">AA40</text>
<text x="214.6" y="119.1">AD43</text>
<text x="10.7" y="125">32</text>
<text x="16.4" y="125">CRT_BLUE</text>
<text x="88.8" y="120.6">GND</text>
<text x="163.1" y="124.4">E28</text>
<text x="214.6" y="120.9">AC46</text>
<text x="214.6" y="124.4">J42</text>
<text x="10.7" y="128.6">32</text>
<text x="14.6" y="128.6">CRT_GREEN</text>
<text x="162.9" y="128">G28</text>
<text x="163.4" y="131.5">J28</text>
<text x="214.6" y="126.2">L46</text>
<text x="214.6" y="128">M48</text>
<text x="214.6" y="129.8">M39</text>
<text x="214.6" y="131.5">M43</text>
<text x="10.7" y="132.1">32</text>
<text x="16.4" y="132.1">CRT_RED</text>
<text x="35.6" y="135.7" transform="rotate(-90 35.6 135.7)">1</text>
<text x="44.4" y="133.9" transform="rotate(-90 44.4 133.9)">2</text>
<text x="55.1" y="135.7" transform="rotate(-90 55.1 135.7)">1</text>
<text x="64" y="133.9" transform="rotate(-90 64 133.9)">2</text>
<text x="74.7" y="135.7" transform="rotate(-90 74.7 135.7)">1</text>
<text x="83.6" y="133.9" transform="rotate(-90 83.6 133.9)">2</text>
<text x="162.9" y="135.1">G29</text>
<text x="214.6" y="133.3">R47</text>
<text x="214.6" y="135.1">N37</text>
<text x="214.6" y="136.9">T39</text>
<text x="32" y="140.1">@</text>
<text x="35.6" y="140.8" transform="rotate(-90 35.6 140.8)">2</text>
<text x="44.4" y="142.6" transform="rotate(-90 44.4 142.6)">1</text>
<text x="51.6" y="140.1">@</text>
<text x="55.1" y="140.8" transform="rotate(-90 55.1 140.8)">2</text>
<text x="64" y="142.6" transform="rotate(-90 64 142.6)">1</text>
<text x="71.2" y="140.1">@</text>
<text x="74.7" y="140.8" transform="rotate(-90 74.7 140.8)">2</text>
<text x="83.6" y="142.6" transform="rotate(-90 83.6 142.6)">1</text>
<text x="100.7" y="142.8">32 CRT_HSYNC</text>
<text x="100.7" y="139.2">32 CRT_DDC_CLK</text>
<text x="100.7" y="141">32 CRT_DDC_DATA</text>
<text x="127.7" y="142.2">3</text>
<text x="138.2" y="142.2">4 RN0902B</text>
<text x="163" y="138.6">H32</text>
<text x="163.1" y="144">E29</text>
<text x="163.4" y="140.4">J32</text>
<text x="163.4" y="142.2">J29</text>
<text x="214.6" y="138.6">U36</text>
<text x="214.6" y="140.4">U39</text>
<text x="214.6" y="142.2">Y39</text>
<text x="214.6" y="144">Y46</text>
<text x="62.8" y="149.4">GND</text>
<text x="103.2" y="146.3">32</text>
<text x="107.1" y="146.3">CRT_VSYNC</text>
<text x="127.7" y="145.8">1</text>
<text x="138.2" y="145.8">2 RN0902A</text>
<text x="163.3" y="145.8">L29</text>
<text x="214.6" y="145.8">AA36</text>
<text x="214.6" y="147.5">AA39</text>
<text x="214.6" y="149.3">AD42</text>
<text x="214.6" y="151.1">AD46</text>
<text x="108.2" y="160">1</text>
<text x="116.8" y="160">2</text>
<text x="97.7" y="170.3">GND</text>
<text x="230" y="188.8">&lt;Variant Name&gt;</text>
<text x="232.2" y="200.4">Size</text>
<text x="238.6" y="200.4">Project Name</text>
<text x="287.9" y="200.6">Rev</text>
<text x="230" y="205.7">Date:</text>
<text x="265.5" y="205.7">Sheet</text>
<text x="279.7" y="205.7">of</text>
</g>
<g font-size="1.6" fill="#000080">
<text x="167.2" y="17.4">U0701C</text>
<text x="238.3" y="21">R0901</text>
<text x="238.3" y="22.8">49.9Ohm</text>
<text x="147.6" y="29.9">T0902</text>
<text x="156.5" y="29.9">TPC26T</text>
<text x="81.1" y="31.7">R0921</text>
<text x="81.1" y="33.8">2.2KOhm</text>
<text x="93.6" y="31.7">R0922</text>
<text x="93.6" y="33.8">2.2KOhm</text>
<text x="147.6" y="31.7">T0903</text>
<text x="115.6" y="44.1">R0903</text>
<text x="129.8" y="44.1">2.4KOhm</text>
<text x="147.6" y="44.1">T0904</text>
<text x="44.5" y="102.8">RN0901D</text>
<text x="46.3" y="104.6">75Ohm</text>
<text x="55.2" y="102.8">RN0901C</text>
<text x="56.9" y="104.6">75Ohm</text>
<text x="65.8" y="102.8">RN0901B</text>
<text x="67.6" y="104.6">75Ohm</text>
<text x="76.5" y="102.8">RN0901A</text>
<text x="76.5" y="104.9">75Ohm</text>
<text x="28.5" y="136.6">C0901</text>
<text x="39.2" y="136.6">R0914</text>
<text x="49.8" y="136.6">C0902</text>
<text x="58.7" y="136.6">R0915</text>
<text x="67.6" y="136.6">C0903</text>
<text x="78.3" y="136.6">R0916</text>
<text x="26.7" y="138.3">10PF/50V</text>
<text x="37.4" y="138.3">150Ohm</text>
<text x="46.3" y="138.3">10PF/50V</text>
<text x="56.9" y="138.3">150Ohm</text>
<text x="65.8" y="138.3">10PF/50V</text>
<text x="76.5" y="138.3">150Ohm</text>
<text x="131.6" y="142.8">33OHM</text>
<text x="131.6" y="146.3">33OHM</text>
<text x="112.1" y="157.9">R0920</text>
<text x="167.2" y="156.1">SLB95</text>
<text x="112.1" y="163.2">976OHM</text>
</g>
<g font-size="1.6" fill="#004080">
<text x="168.1" y="29.2">L_CTRL_CLK</text>
<text x="168.1" y="27.4">L_BKLT_EN</text>
<text x="168.1" y="25.6">L_BKLT_CTRL</text>
<text x="202.2" y="29.2">PEG_COMPO</text>
<text x="203" y="27.4">PEG_COMPI</text>
<text x="168.1" y="32.7">L_CTRL_DATA</text>
<text x="168.1" y="34.5">L_DDC_CLK</text>
<text x="203.4" y="34.5">PEG_RX#_0</text>
<text x="168.1" y="36.3">L_DDC_DATA</text>
<text x="168.1" y="41.6">L_VDD_EN</text>
<text x="203.4" y="36.3">PEG_RX#_1</text>
<text x="203.4" y="38.1">PEG_RX#_2</text>
<text x="203.4" y="39.8">PEG_RX#_3</text>
<text x="203.4" y="41.6">PEG_RX#_4</text>
<text x="168.1" y="43.4">LVDS_IBG</text>
<text x="168.1" y="45.2">LVDS_VBG</text>
<text x="168.1" y="46.9">LVDS_VREFH</text>
<text x="203.4" y="43.4">PEG_RX#_5</text>
<text x="203.4" y="45.2">PEG_RX#_6</text>
<text x="203.4" y="46.9">PEG_RX#_7</text>
<text x="168.1" y="48.7">LVDS_VREFL</text>
<text x="168.1" y="50.5">LVDSA_CLK#</text>
<text x="168.1" y="52.3">LVDSA_CLK</text>
<text x="202.5" y="52.3">PEG_RX#_10</text>
<text x="203.4" y="48.7">PEG_RX#_8</text>
<text x="203.4" y="50.5">PEG_RX#_9</text>
<text x="168.1" y="59.4">LVDSA_DATA#_0</text>
<text x="168.1" y="54.1">LVDSB_CLK#</text>
<text x="168.1" y="55.8">LVDSB_CLK</text>
<text x="202.5" y="54.1">PEG_RX#_11</text>
<text x="202.5" y="55.8">PEG_RX#_12</text>
<text x="202.5" y="57.6">PEG_RX#_13</text>
<text x="202.5" y="59.4">PEG_RX#_14</text>
<text x="168.1" y="61.2">LVDSA_DATA#_1</text>
<text x="168.1" y="62.9">LVDSA_DATA#_2</text>
<text x="168.1" y="64.7">LVDSA_DATA#_3</text>
<text x="202.5" y="61.2">PEG_RX#_15</text>
<text x="204.3" y="64.7">PEG_RX_0</text>
<text x="168.1" y="70.1">LVDSA_DATA_1</text>
<text x="168.1" y="71.8">LVDSA_DATA_2</text>
<text x="168.1" y="68.3">LVDSA_DATA_0</text>
<text x="204.3" y="66.5">PEG_RX_1</text>
<text x="204.3" y="68.3">PEG_RX_2</text>
<text x="204.3" y="70.1">PEG_RX_3</text>
<text x="204.3" y="71.8">PEG_RX_4</text>
<text x="168.1" y="77.2">LVDSB_DATA#_0</text>
<text x="168.1" y="73.6">LVDSA_DATA_3</text>
<text x="204.3" y="73.6">PEG_RX_5</text>
<text x="204.3" y="75.4">PEG_RX_6</text>
<text x="204.3" y="77.2">PEG_RX_7</text>
<text x="168.1" y="79">LVDSB_DATA#_1</text>
<text x="168.1" y="80.7">LVDSB_DATA#_2</text>
<text x="168.1" y="82.5">LVDSB_DATA#_3</text>
<text x="203.4" y="82.5">PEG_RX_10</text>
<text x="204.3" y="79">PEG_RX_8</text>
<text x="204.3" y="80.7">PEG_RX_9</text>
<text x="168.1" y="87.8">LVDSB_DATA_1</text>
<text x="168.1" y="89.6">LVDSB_DATA_2</text>
<text x="168.1" y="86.1">LVDSB_DATA_0</text>
<text x="203.4" y="84.3">PEG_RX_11</text>
<text x="203.4" y="86.1">PEG_RX_12</text>
<text x="203.4" y="87.8">PEG_RX_13</text>
<text x="203.4" y="89.6">PEG_RX_14</text>
<text x="168.1" y="91.4">LVDSB_DATA_3</text>
<text x="203.4" y="91.4">PEG_RX_15</text>
<text x="203.5" y="95">PEG_TX#_0</text>
<text x="168.1" y="98.5">TVA_DAC</text>
<text x="168.1" y="100.3">TVB_DAC</text>
<text x="203.5" y="100.3">PEG_TX#_3</text>
<text x="203.5" y="96.7">PEG_TX#_1</text>
<text x="203.5" y="98.5">PEG_TX#_2</text>
<text x="168.1" y="102.1">TVC_DAC</text>
<text x="168.1" y="105.6">TV_RTN</text>
<text x="203.5" y="102.1">PEG_TX#_4</text>
<text x="203.5" y="103.8">PEG_TX#_5</text>
<text x="203.5" y="105.6">PEG_TX#_6</text>
<text x="203.5" y="107.4">PEG_TX#_7</text>
<text x="168.1" y="112.7">TV_DCONSEL_0</text>
<text x="202.6" y="112.7">PEG_TX#_10</text>
<text x="203.5" y="109.2">PEG_TX#_8</text>
<text x="203.5" y="111">PEG_TX#_9</text>
<text x="168.1" y="114.5">TV_DCONSEL_1</text>
<text x="202.6" y="114.5">PEG_TX#_11</text>
<text x="202.6" y="116.3">PEG_TX#_12</text>
<text x="202.6" y="118.1">PEG_TX#_13</text>
<text x="202.6" y="119.8">PEG_TX#_14</text>
<text x="168.1" y="125.2">CRT_BLUE</text>
<text x="202.6" y="121.6">PEG_TX#_15</text>
<text x="204.4" y="125.2">PEG_TX_0</text>
<text x="168.1" y="128.7">CRT_GREEN</text>
<text x="204.4" y="127">PEG_TX_1</text>
<text x="204.4" y="128.7">PEG_TX_2</text>
<text x="204.4" y="130.5">PEG_TX_3</text>
<text x="168.1" y="132.3">CRT_RED</text>
<text x="168.1" y="135.8">CRT_IRTN</text>
<text x="204.4" y="132.3">PEG_TX_4</text>
<text x="204.4" y="134.1">PEG_TX_5</text>
<text x="204.4" y="135.8">PEG_TX_6</text>
<text x="204.4" y="137.6">PEG_TX_7</text>
<text x="168.1" y="139.4">CRT_DDC_CLK</text>
<text x="168.1" y="141.2">CRT_DDC_DATA</text>
<text x="168.1" y="143">CRT_HSYNC</text>
<text x="203.5" y="143">PEG_TX_10</text>
<text x="204.4" y="139.4">PEG_TX_8</text>
<text x="204.4" y="141.2">PEG_TX_9</text>
<text x="168.1" y="144.7">CRT_TVO_IREF</text>
<text x="168.1" y="146.5">CRT_VSYNC</text>
<text x="203.5" y="144.7">PEG_TX_11</text>
<text x="203.5" y="146.5">PEG_TX_12</text>
<text x="203.5" y="148.3">PEG_TX_13</text>
<text x="203.5" y="150.1">PEG_TX_14</text>
<text x="203.5" y="151.8">PEG_TX_15</text>
</g>
<g font-size="1.6" fill="#f00">
<text x="220.8" y="26.3">PEG_COMP</text>
<text x="66.2" y="44.1">EDID_CLK</text>
<text x="66.2" y="47.7">EDID_DAT</text>
<text x="149.7" y="141.9">CRT_HS</text>
<text x="149.7" y="143.7">CRT_IREF</text>
<text x="149.7" y="145.5">CRT_VS</text>
<text x="123.1" y="159.7">CRT_IREF</text>
<text x="231" y="197.9">ASUSTeK COMPUTER INC. NB1</text>
</g>
<g font-size="1.6" fill="#008000">
<text x="238.3" y="24.6">1%</text>
<text x="126.3" y="44.1">1%</text>
<text x="40.9" y="141.9">1%</text>
<text x="60.5" y="141.9">1%</text>
<text x="80" y="141.9">1%</text>
<text x="113.8" y="166.8">1%</text>
</g>
<g font-size="1.6" fill="#00f">
<text x="232.1" y="202.9">Custom</text>
<text x="287.7" y="203.1">1.1</text>
<text x="235.3" y="205.7">Monday, March 09, 2009</text>
<text x="274.4" y="205.7">9</text>
<text x="285.1" y="205.7">96</text>
</g>
<g font-size="1.3">
<text x="30.8" y="1.3">5</text>
<text x="88.9" y="1.3">4</text>
<text x="146.9" y="1.3">3</text>
<text x="205" y="1.3">2</text>
<text x="263.1" y="1.3">1</text>
<text x=".5" y="28.4">D</text>
<text x="292.6" y="28.4">D</text>
<text x=".5" y="79.5">C</text>
<text x="292.6" y="79.5">C</text>
<text x=".5" y="130.6">B</text>
<text x="292.6" y="130.6">B</text>
<text x=".5" y="181.7">A</text>
<text x="292.6" y="181.7">A</text>
<text x="30.8" y="207.4">5</text>
<text x="88.9" y="207.4">4</text>
<text x="146.9" y="207.4">3</text>
<text x="205" y="207.4">2</text>
<text x="263.1" y="207.4">1</text>
</g>
</svg>
